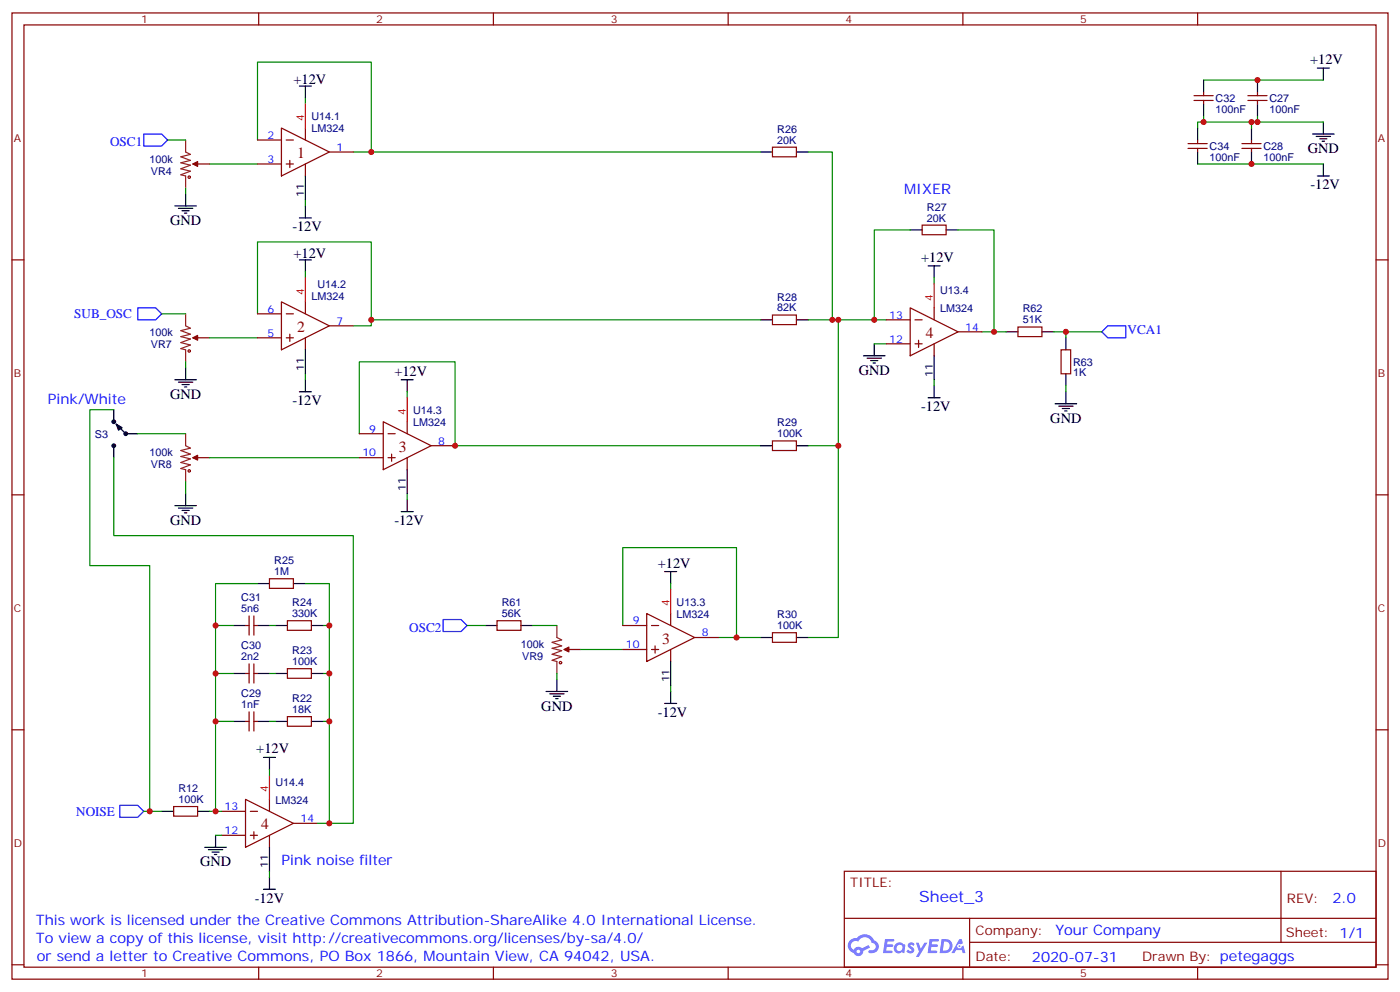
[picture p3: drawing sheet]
<svg xmlns="http://www.w3.org/2000/svg" width="412mm" height="292mm" viewBox="0 0 412 292" stroke-linecap="round" stroke-linejoin="round" font-family="sans-serif">
<g fill="none" stroke="#870000" stroke-width=".35">
<path d="M3.5 3.8h405.4v284.3h-405.4zM7.1 7.3h398.2v277.3h-398.2zM76.2 3.8v3.5M145.3 3.8v3.5M214.5 3.8v3.5M283.6 3.8v3.5M352.8 3.8v3.5M3.5 76.5h3.6M405.3 76.5h3.6M3.5 145.6h3.6M405.3 145.6h3.6M3.5 214.8h3.6"/>
<path d="M405.3 214.8h3.6M248.7 256.4h156.6v28.2h-156.6zM377.3 256.4v20.9M248.7 270.2h156.5M285.6 277.3h119.6M285.6 270.2v14.2M3.5 283.9h3.6M76.2 284.6v3.5M145.3 284.6v3.5M214.5 284.6v3.5M283.6 284.6v3.5M352.8 284.6v3.5"/>
<path d="M405.3 283.9h3.6"/>
</g>
<g fill="#5487ff">
<path d="M267.7 277.6a1.22 1.22 0 0 1 1.7 .2l-.4 .6a.47 .47 0 0 0-.3-.4 .47 .47 0 0 0-.5 .2l.1 .2a1.14 1.14 0 0 1 .8 1.8 1.14 1.14 0 0 1-1.9 0l-.2-.2 .5-.6 .7 .5a.29 .29 0 0 0 .3-.3 .29 .29 0 0 0-.2-.3 1.04 1.04 0 0 1-.6-1.7z"/>
<path d="M260.7 276.3h2.4l.3 .2-.2 .5-1.8 .1-.1 .8h1.5l.3 .4-.3 .4h-1.6l-.2 1.1h1.7l.2 .3-.2 .3-2.6 .1z"/>
<path d="M273.8 276.3h2.4l.3 .2-.1 .5-1.8 .1-.2 .8h1.6l.3 .4-.4 .4h-1.6l-.1 1.1h1.7l.2 .3-.2 .3-2.6 .1z"/>
<path d="M282.6 276.3h.7l.3 1.3-.6 .3a.69 .69 0 0 0-1 .3 .69 .69 0 0 0 .4 .9 .69 .69 0 0 0 .9-.6l.5-.2 .6 2.2h-.8l-.2-.9h-1.8l-.5 .9h-.8z"/>
<path d="M269.8 277.4h.8l.6 1.8 1.1-1.8h.9l-2.6 4.2h-.8l.9-1.5z"/>
<path d="M277.4 276.3l-.6 4.2h1.3a2.11 2.11 0 0 0 2.5-2.1 2.11 2.11 0 0 0-2.5-2.1zM278.1 277.1a1.39 1.39 0 0 1 1.7 1.4 1.39 1.39 0 0 1-1.8 1.3h-.3z"/>
<path d="M263.7 277.9a1.54 1.54 0 0 0-.1 2.2 1.54 1.54 0 0 0 2.2 .1l.6 .3 .3-2.3-.2-.3h-.4a1.49 1.49 0 0 0-2.4 0zM264 278.9a.94 .94 0 0 1 1.8 0 .94 .94 0 0 1-1.8 0z"/>
<path d="M250.4 276.7a2.18 2.18 0 0 0 1.1 3.7 1.44 1.44 0 0 0 1.6 .9 1.44 1.44 0 0 0 1.2-1.4l2-1.1-.5-.7-1.9 1a1.47 1.47 0 0 0-2.4 .4 1.39 1.39 0 0 1-.7-1.9 1.39 1.39 0 0 1 2-.5 2.12 2.12 0 0 1 2.2-1.3 2.12 2.12 0 0 1 1.9 1.7 1.14 1.14 0 0 1 1.1 1.4 1.14 1.14 0 0 1-1.7 .7 .43 .43 0 0 0-.5 .4 .43 .43 0 0 0 .4 .5 1.98 1.98 0 0 0 2.5-1.2 1.98 1.98 0 0 0-1.2-2.6 3.1 3.1 0 0 0-5.3-.6l-.9 .1zM252.3 280a.55 .55 0 0 1 1.1 0 .55 .55 0 0 1-1.1 0z"/>
<circle cx="282.6" cy="278.4" r=".26"/>
</g>
<path d="M42.3 39.4h5.3l1.8 1.8-1.8 1.8h-5.3zM40.6 90.6h5.3l1.7 1.8-1.7 1.7h-5.3zM324.6 97.6l1.7-1.7h5.3v3.5h-5.3zM130.5 182.3h5.3l1.8 1.8-1.8 1.7h-5.3zM35.3 237h5.3l1.7 1.8-1.7 1.7h-5.3z" fill="none" stroke="#00f" stroke-width=".35"/>
<path d="M54.7 41.2v3.5l1.4 .7-2.8 .7 2.8 1.1-2.8 .7 2.8 .7-2.8 1.1 2.8 .7-2.8 1 1.4 .4v3.5M56.8 48.3h1.4M54.7 92.4v3.5l1.4 .7-2.8 .7 2.8 1.1-2.8 .7 2.8 .7-2.8 1 2.8 .7-2.8 1.1 1.4 .3v3.6M56.8 99.4h1.4M54.7 127.6v3.6l1.4 .7-2.8 .7 2.8 1-2.8 .7 2.8 .7-2.8 1.1 2.8 .7-2.8 1.1 1.4 .3v3.5M56.8 134.7h1.4M164 184.1v3.5l1.5 .7-2.9 .7 2.9 1.1-2.9 .7 2.9 .7-2.9 1 2.9 .8-2.9 1 1.4 .4v3.5M166.2 191.1h1.4" fill="none" stroke="#8c2424" stroke-width=".35"/>
<g fill="#870000" stroke="#870000" stroke-width=".35">
<path d="M56.8 48.3l1.4-.7v1.4z"/>
<path d="M56.8 99.4l1.4-.7v1.4z"/>
<path d="M56.8 134.7l1.4-.7v1.4z"/>
<path d="M166.2 191.1l1.4-.7v1.4z"/>
</g>
<g fill="none" stroke="#a10000" stroke-width=".35">
<circle cx="55.7" cy="52.1" r=".35"/>
<circle cx="55.7" cy="103.3" r=".35"/>
<circle cx="55.7" cy="138.6" r=".35"/>
<circle cx="165.1" cy="195" r=".35"/>
</g>
<g fill="none" stroke="#870000" stroke-width=".35">
<path d="M82.9 37.7l14.1 7-14.1 7.1zM90 37.7v3.5M351.7 29.6h5.7M351.7 28.2h5.7M354.5 27.1v1.1M354.5 29.6v1M367.6 29.6h5.6M367.6 28.2h5.6M370.4 27.1v1.1M370.4 29.6v1M58.2 48.3h3.5M75.8 48.3h7.1"/>
<path d="M75.8 41.2h7.1M84.3 48.3h2.1M84.3 41.2h2.1M85.4 47.2v2.1M90 48.3v3.5M97 44.7h7.1M227.5 43.3h7.1v2.8h-7.1zM350 43.7h5.6M350 42.3h5.6M352.8 41.2v1.1M352.8 43.7v1M365.8 43.7h5.7"/>
<path d="M365.8 42.3h5.7M368.7 41.2v1.1M368.7 43.7v1M271.6 66.3h7.1v2.8h-7.1zM58.2 99.4h3.5M75.8 99.4h7.1M75.8 92.4h7.1M82.9 88.8l14.1 7.1-14.1 7zM84.3 99.4h2.1M84.3 92.4h2.1M85.4 98.4v2.1M90 88.8v3.6"/>
<path d="M90 99.4v3.5M97 95.9h7.1M227.5 92.7h7.1v2.8h-7.1zM261.1 94.1h7M268.1 90.6l14.1 7-14.1 7.1zM269.5 94.1h2.1M275.2 90.6v3.5M282.2 97.6h7.1M299.9 96.2h7v2.9h-7zM261.1 101.2h7M269.5 101.2h2.1M270.6 100.1v2.1"/>
<path d="M275.2 101.2v3.5M312.6 102.9h2.8v7.1h-2.8zM58.2 134.7h3.5M105.8 134.7h7.1M105.8 127.6h7.1M112.9 124.1l14.1 7.1-14.1 7zM114.3 134.7h2.1M114.3 127.6h2.1M115.4 133.6v2.1M119.9 124.1v3.5M119.9 134.7v3.5M127 131.2h7.1"/>
<path d="M227.5 129.8h7.1v2.8h-7.1zM79.4 170.3h7v2.8h-7zM72.3 198.2h1.1M72.3 184.1h1.1M73.4 181.3v5.6M73.4 195.4v5.6M74.8 181.3v5.6M74.8 195.4v5.6M74.8 198.2h1M74.8 184.1h1M84.7 196.8h7v2.8h-7zM84.7 182.7h7v2.8h-7z"/>
<path d="M146.4 182.7h7.1v2.8h-7.1zM167.6 191.1h3.5M183.4 184.1h7.1M183.4 191.1h7.1M190.5 180.6l14.1 7-14.1 7.1zM191.9 184.1h2.1M191.9 191.1h2.1M193 190.1v2.1M197.6 180.6v3.5M197.6 191.1v3.6M204.6 187.6h7.1M227.5 186.2h7.1v2.8h-7.1z"/>
<path d="M72.3 212.3h1.1M73.4 209.5v5.6M74.8 209.5v5.6M74.8 212.3h1M84.7 210.9h7v2.8h-7zM51.2 237.3h7v2.9h-7zM65.3 238.8h7M72.3 235.2l14.1 7.1-14.1 7zM73.7 238.8h2.1M79.4 235.2v3.6M65.3 245.8h7M73.7 245.8h2.1"/>
<path d="M74.8 244.8v2.1M79.4 245.8v3.5M86.4 242.3h7.1"/>
</g>
<g fill="none" stroke="#008700" stroke-width=".35">
<path d="M90 28.9v1.7M354.5 23.6h35.3M354.5 34.1v1.8h14.2M354.5 35.9h-1.7v1.8M370.4 34.1v1.8h19.4M370.4 35.9h-1.7v1.8M49.4 41.2h5.3M54.7 55.3v1.8M61.7 48.3h14.1M75.8 41.2v-22.9h33.6v26.4h-5.3M90 58.8v1.8M109.4 44.7h114.6"/>
<path d="M238.1 44.7h7.1v49.4h15.9M352.8 48.3h37M268.1 67.7h-10.6v26.4M282.2 67.7h10.6v29.9h-3.5M47.6 92.4h7.1M61.7 99.4h14.1M75.8 92.4v-21.2h33.6v24.7h-5.3M90 80v1.8M109.4 94.1h114.6M238.1 94.1h7.1M246.9 94.1v37.1h-8.8M275.2 81.8v1.7"/>
<path d="M292.8 97.6h3.5M310.4 97.6h14.2M314 97.6v1.8M54.7 106.5v1.7M90 110v1.8M119.9 115.3v1.8M257.5 101.2h3.6M275.2 111.8v1.7M314 113.5v1.8M33.5 120.6h-7v45.8h17.6v72.4M33.5 134.7v22.9h70.6v84.7h-7.1M40.6 127.6h14.1"/>
<path d="M61.7 134.7h44.1M105.8 127.6v-21.1h28.3v24.7h89.9M246.9 131.2v56.4h-8.8M54.7 141.7v3.6M119.9 145.3v1.7M75.8 171.7h-12.3v67.1M90 171.7h7v70.6h-3.5M197.6 171.7v1.8M63.5 198.2h5.3M63.5 184.1h5.3M79.4 198.2h1.7M79.4 184.1h1.7"/>
<path d="M95.2 198.2h1.8M95.2 184.1h1.8M137.6 184.1h5.3M157 184.1h7M164 198.2v1.8M171.1 191.1h12.3M183.4 184.1v-23h33.6v26.5h-5.3M217 187.6h7M63.5 212.3h5.3M79.4 212.3h1.7M95.2 212.3h1.8M197.6 201.7v1.8"/>
<path d="M42.3 238.8h5.3M61.7 238.8h3.6M79.4 226.4v1.8M63.5 245.8h1.8M79.4 256.4v1.8"/>
</g>
<g fill="none" stroke="#000" stroke-width=".35">
<path d="M88.2 25.3h3.5M90 25.3v3.6M352.8 37.7v3.5M354.5 23.6v3.5M354.5 30.6v3.5M368.7 37.7v3.5M370.4 23.6v3.5M370.4 30.6v3.5M386.6 39.4h6.4M388.1 20h3.5M389.8 20v3.6M389.8 35.9v3.5"/>
<path d="M54.7 57.1v3.5M90 51.8v7M224 44.7h3.5M234.6 44.7h3.5M352.8 44.7v3.6M368.7 44.7v3.6M387.7 40.1h4.2M388.1 51.8h3.5M388.8 40.9h2.1M389.5 41.6h.7M389.8 48.3v3.5M51.5 60.6h6.4"/>
<path d="M52.6 61.3h4.2M53.6 62h2.1M54.3 62.7h.7M88.2 64.1h3.5M88.2 76.5h3.5M90 60.6v3.5M90 76.5v3.5M268.1 67.7h3.5M273.4 78.2h3.5M275.2 78.2v3.6M278.7 67.7h3.5M224 94.1h3.5"/>
<path d="M234.6 94.1h3.5M296.3 97.6h3.6M306.9 97.6h3.5M314 99.4v3.5M51.5 111.8h6.4M52.6 112.5h4.2M53.6 113.2h2.1M54.3 113.9h.7M54.7 108.2v3.6M88.2 115.3h3.5M90 102.9v7.1M90 111.8v3.5"/>
<path d="M118.2 111.8h3.5M119.9 111.8v3.5M254.4 104.7h6.3M255.4 105.4h4.2M256.5 106.1h2.1M257.2 106.8h.7M257.5 101.2v3.5M273.4 117.1h3.5M275.2 104.7v7.1M275.2 113.5v3.6M310.8 118.8h6.3M311.9 119.5h4.2"/>
<path d="M314 110v3.5M314 115.3v3.5M33.5 120.6v2.8M33.5 131.9v2.8M35.3 125.9l1.7 1.7M37.7 127.6h2.9M119.9 138.2v7.1M224 131.2h3.5M234.6 131.2h3.5M312.9 120.2h2.1M313.6 120.9h.7M51.5 148.8h6.4"/>
<path d="M52.6 149.5h4.2M53.6 150.2h2.1M54.3 150.9h.7M54.7 145.3v3.5M118.2 150.6h3.5M119.9 147v3.6M75.8 171.7h3.6M86.4 171.7h3.6M195.8 168.2h3.5M197.6 168.2v3.5M68.8 198.2h3.5M68.8 184.1h3.5"/>
<path d="M75.8 198.2h3.6M75.8 184.1h3.6M81.1 198.2h3.6M81.1 184.1h3.6M91.7 198.2h3.5M91.7 184.1h3.5M142.9 184.1h3.5M153.5 184.1h3.5M164 200v3.5M197.6 194.7v7M224 187.6h3.5M234.6 187.6h3.5"/>
<path d="M68.8 212.3h3.5M75.8 212.3h3.6M81.1 212.3h3.6M91.7 212.3h3.5M160.9 203.5h6.3M161.9 204.2h4.3M163 204.9h2.1M163.7 205.6h.7M195.8 207h3.5M197.6 203.5v3.5M47.6 238.8h3.6M58.2 238.8h3.5"/>
<path d="M77.6 222.9h3.5M79.4 222.9v3.5M60.3 249.3h6.4M61.4 250h4.2M62.4 250.8h2.2M63.1 251.5h.8M63.5 245.8v3.5M79.4 249.3v7.1M79.4 258.2v3.5M77.6 261.7h3.5"/>
</g>
<path d="M90 30.6v7.1M90 81.8v7M275.2 83.5v7.1M119.9 117.1v7M197.6 173.5v7.1M79.4 228.2v7" fill="none" stroke="#f00" stroke-width=".35"/>
<g fill="#000" stroke="#000" stroke-width=".35">
<path d="M34.2 124.8l1.8 1.1-1.1 .7z"/>
<circle cx="33.5" cy="124.1" r=".53"/>
<circle cx="33.5" cy="131.2" r=".53"/>
<circle cx="37" cy="127.6" r=".53"/>
</g>
<g fill="#c00">
<circle cx="134.1" cy="131.2" r=".88"/>
<circle cx="292.8" cy="97.6" r=".88"/>
<circle cx="217" cy="187.6" r=".88"/>
<circle cx="245.2" cy="94.1" r=".88"/>
<circle cx="109.4" cy="44.7" r=".88"/>
<circle cx="354.5" cy="35.9" r=".88"/>
<circle cx="44.1" cy="238.8" r=".88"/>
<circle cx="97" cy="198.2" r=".88"/>
<circle cx="63.5" cy="198.2" r=".88"/>
<circle cx="63.5" cy="238.8" r=".88"/>
<circle cx="370.4" cy="35.9" r=".88"/>
<circle cx="63.5" cy="212.3" r=".88"/>
<circle cx="63.5" cy="184.1" r=".88"/>
<circle cx="97" cy="212.3" r=".88"/>
<circle cx="97" cy="184.1" r=".88"/>
<circle cx="97" cy="242.3" r=".88"/>
<circle cx="370.4" cy="23.6" r=".88"/>
<circle cx="368.7" cy="35.9" r=".88"/>
<circle cx="368.7" cy="48.3" r=".88"/>
<circle cx="257.5" cy="94.1" r=".88"/>
<circle cx="109.4" cy="94.1" r=".88"/>
<circle cx="246.9" cy="94.1" r=".88"/>
<circle cx="246.9" cy="131.2" r=".88"/>
<circle cx="314" cy="97.6" r=".88"/>
</g>
<g font-size="4.6" fill="#800">
<text x="87.5" y="46.5">1</text>
<text x="87.5" y="97.6">2</text>
<text x="272.7" y="99.4">4</text>
<text x="117.5" y="132.9">3</text>
<text x="195.1" y="189.4">3</text>
<text x="76.9" y="244.1">4</text>
</g>
<text font-size="4.6" fill="#00f" x="270.8" y="265.4">Sheet_3</text>
<g font-size="4.2">
<text x="385.9" y="18.9">+12V</text>
<text x="86.4" y="24.6">+12V</text>
<text x="385.2" y="45.1">GND</text>
<text x="386" y="55.7">-12V</text>
<text x="50.1" y="66.3">GND</text>
<text x="86.1" y="68">-12V</text>
<text x="86.4" y="75.8">+12V</text>
<text x="271.3" y="77.2">+12V</text>
<text x="116.2" y="110.7">+12V</text>
<text x="252.9" y="110.3">GND</text>
<text x="50.1" y="117.4">GND</text>
<text x="86.1" y="119.2">-12V</text>
<text x="271.3" y="120.9">-12V</text>
<text x="309.4" y="124.5">GND</text>
<text x="50.1" y="154.4">GND</text>
<text x="116.2" y="154.5">-12V</text>
<text x="193.8" y="167.1">+12V</text>
<text x="159.5" y="209.1">GND</text>
<text x="193.8" y="211">-12V</text>
<text x="75.5" y="221.7">+12V</text>
<text x="58.9" y="255">GND</text>
<text x="75" y="265.7">-12V</text>
</g>
<g font-size="4.2" fill="#00f">
<text x="266.3" y="57.1">MIXER</text>
<text x="14.1" y="118.8">Pink/White</text>
<text x="82.9" y="254.6">Pink noise filter</text>
<text x="392.5" y="265.7">2.0</text>
<text x="10.6" y="272.3">This work is licensed under the Creative Commons Attribution-ShareAlike 4.0 International License.</text>
<text x="310.9" y="275.2">Your Company</text>
<text x="10.6" y="277.6">To view a copy of this license, visit http://creativecommons.org/licenses/by-sa/4.0/</text>
<text x="10.9" y="282.9">or send a letter to Creative Commons, PO Box 1866, Mountain View, CA 94042, USA.</text>
<text x="304" y="283">2020-07-31</text>
</g>
<g font-size="3.9" fill="#00f">
<text x="32.4" y="42.9">OSC1</text>
<text x="21.9" y="93.7">SUB_OSC</text>
<text x="332.1" y="98.3">VCA1</text>
<text x="120.6" y="185.8">OSC2</text>
<text x="22.5" y="240">NOISE</text>
</g>
<g font-size="3.9" fill="#800">
<text x="250.5" y="261">TITLE:</text>
<text x="379.1" y="265.7">REV:</text>
<text x="287.4" y="275.2">Company:</text>
<text x="378.7" y="275.8">Sheet: 1/1</text>
<text x="287.4" y="282.9">Date:</text>
<text x="336.4" y="282.9">Drawn By: petegaggs</text>
</g>
<g font-size="3.2" fill="#800">
<text x="41.6" y="6.8">1</text>
<text x="110.8" y="6.8">2</text>
<text x="179.9" y="6.8">3</text>
<text x="249.1" y="6.8">4</text>
<text x="318.2" y="6.8">5</text>
<text x="4.1" y="41.9">A</text>
<text x="405.9" y="41.9">A</text>
<text x="4.1" y="111.1">B</text>
<text x="405.9" y="111.1">B</text>
<text x="4.1" y="180.2">C</text>
<text x="405.9" y="180.2">C</text>
<text x="4.1" y="249.3">D</text>
<text x="405.9" y="249.3">D</text>
<text x="41.6" y="287.6">1</text>
<text x="110.8" y="287.6">2</text>
<text x="179.9" y="287.6">3</text>
<text x="249.1" y="287.6">4</text>
<text x="318.2" y="287.6">5</text>
</g>
<g font-size="3.2" fill="#000080">
<text x="358.1" y="30">C32</text>
<text x="373.9" y="30">C27</text>
<text x="91.7" y="35.4">U14.1</text>
<text x="358.1" y="33.2">100nF</text>
<text x="373.9" y="33.2">100nF</text>
<text x="91.7" y="38.9">LM324</text>
<text x="229" y="39">R26</text>
<text x="44" y="47.9">100k</text>
<text x="229" y="42.3">20K</text>
<text x="356.3" y="47.3">100nF</text>
<text x="356.3" y="44.1">C34</text>
<text x="372.2" y="47.3">100nF</text>
<text x="372.2" y="44.1">C28</text>
<text x="44.5" y="51.4">VR4</text>
<text x="273.1" y="65.2">20K</text>
<text x="273.1" y="62">R27</text>
<text x="91.7" y="88.3">LM324</text>
<text x="93.5" y="84.8">U14.2</text>
<text x="229" y="88.4">R28</text>
<text x="276.9" y="86.5">U13.4</text>
<text x="229" y="91.7">82K</text>
<text x="276.9" y="91.8">LM324</text>
<text x="301.3" y="95.2">51K</text>
<text x="301.3" y="92">R62</text>
<text x="44" y="99">100k</text>
<text x="44.5" y="102.5">VR7</text>
<text x="316.1" y="107.6">R63</text>
<text x="316.1" y="110.8">1K</text>
<text x="121.7" y="125.3">LM324</text>
<text x="121.7" y="121.8">U14.3</text>
<text x="229" y="125.5">R29</text>
<text x="28" y="128.8">S3</text>
<text x="229" y="128.7">100K</text>
<text x="44" y="134.3">100k</text>
<text x="44.5" y="137.8">VR8</text>
<text x="80.8" y="166">R25</text>
<text x="80.8" y="169.3">1M</text>
<text x="71.1" y="177">C31</text>
<text x="86.1" y="178.4">R24</text>
<text x="147.8" y="178.4">R61</text>
<text x="199.3" y="178.3">U13.3</text>
<text x="71.1" y="180.2">5n6</text>
<text x="86.1" y="181.6">330K</text>
<text x="147.8" y="181.6">56K</text>
<text x="199.3" y="181.8">LM324</text>
<text x="229" y="185.1">100K</text>
<text x="229" y="181.9">R30</text>
<text x="71.1" y="191.1">C30</text>
<text x="153.4" y="190.7">100k</text>
<text x="71.1" y="194.3">2n2</text>
<text x="86.1" y="195.7">100K</text>
<text x="86.1" y="192.5">R23</text>
<text x="153.8" y="194.3">VR9</text>
<text x="71.1" y="208.4">1nF</text>
<text x="71.1" y="205.2">C29</text>
<text x="86.1" y="209.8">18K</text>
<text x="86.1" y="206.6">R22</text>
<text x="52.6" y="233.1">R12</text>
<text x="81.1" y="231.2">U14.4</text>
<text x="52.6" y="236.3">100K</text>
<text x="81.1" y="236.5">LM324</text>
</g>
<g font-size="3.2" fill="#f00">
<text x="89.6" y="35.6" transform="rotate(-90 89.6 35.6)">4</text>
<text x="89.6" y="86.7" transform="rotate(-90 89.6 86.7)">4</text>
<text x="274.8" y="88.5" transform="rotate(-90 274.8 88.5)">4</text>
<text x="119.6" y="122" transform="rotate(-90 119.6 122)">4</text>
<text x="197.2" y="178.4" transform="rotate(-90 197.2 178.4)">4</text>
<text x="79" y="233.1" transform="rotate(-90 79 233.1)">4</text>
</g>
<g font-size="3.2" fill="#00f">
<text x="78.8" y="40.9">2</text>
<text x="78.8" y="47.9">3</text>
<text x="99.1" y="44.4">1</text>
<text x="78.8" y="92">6</text>
<text x="99.1" y="95.5">7</text>
<text x="262" y="93.8">13</text>
<text x="78.8" y="99.1">5</text>
<text x="262" y="100.8">12</text>
<text x="284.3" y="97.3">14</text>
<text x="108.8" y="127.3">9</text>
<text x="129.1" y="130.8">8</text>
<text x="106.7" y="134.3">10</text>
<text x="186.4" y="183.7">9</text>
<text x="184.4" y="190.8">10</text>
<text x="206.7" y="187.3">8</text>
<text x="66.2" y="238.4">13</text>
<text x="66.2" y="245.5">12</text>
<text x="88.5" y="241.9">14</text>
</g>
<g font-size="3.2">
<text x="89.6" y="57.9" transform="rotate(-90 89.6 57.9)">11</text>
<text x="89.6" y="109.1" transform="rotate(-90 89.6 109.1)">11</text>
<text x="274.8" y="110.9" transform="rotate(-90 274.8 110.9)">11</text>
<text x="119.6" y="144.4" transform="rotate(-90 119.6 144.4)">11</text>
<text x="197.2" y="200.8" transform="rotate(-90 197.2 200.8)">11</text>
<text x="79" y="255.5" transform="rotate(-90 79 255.5)">11</text>
</g>
</svg>
